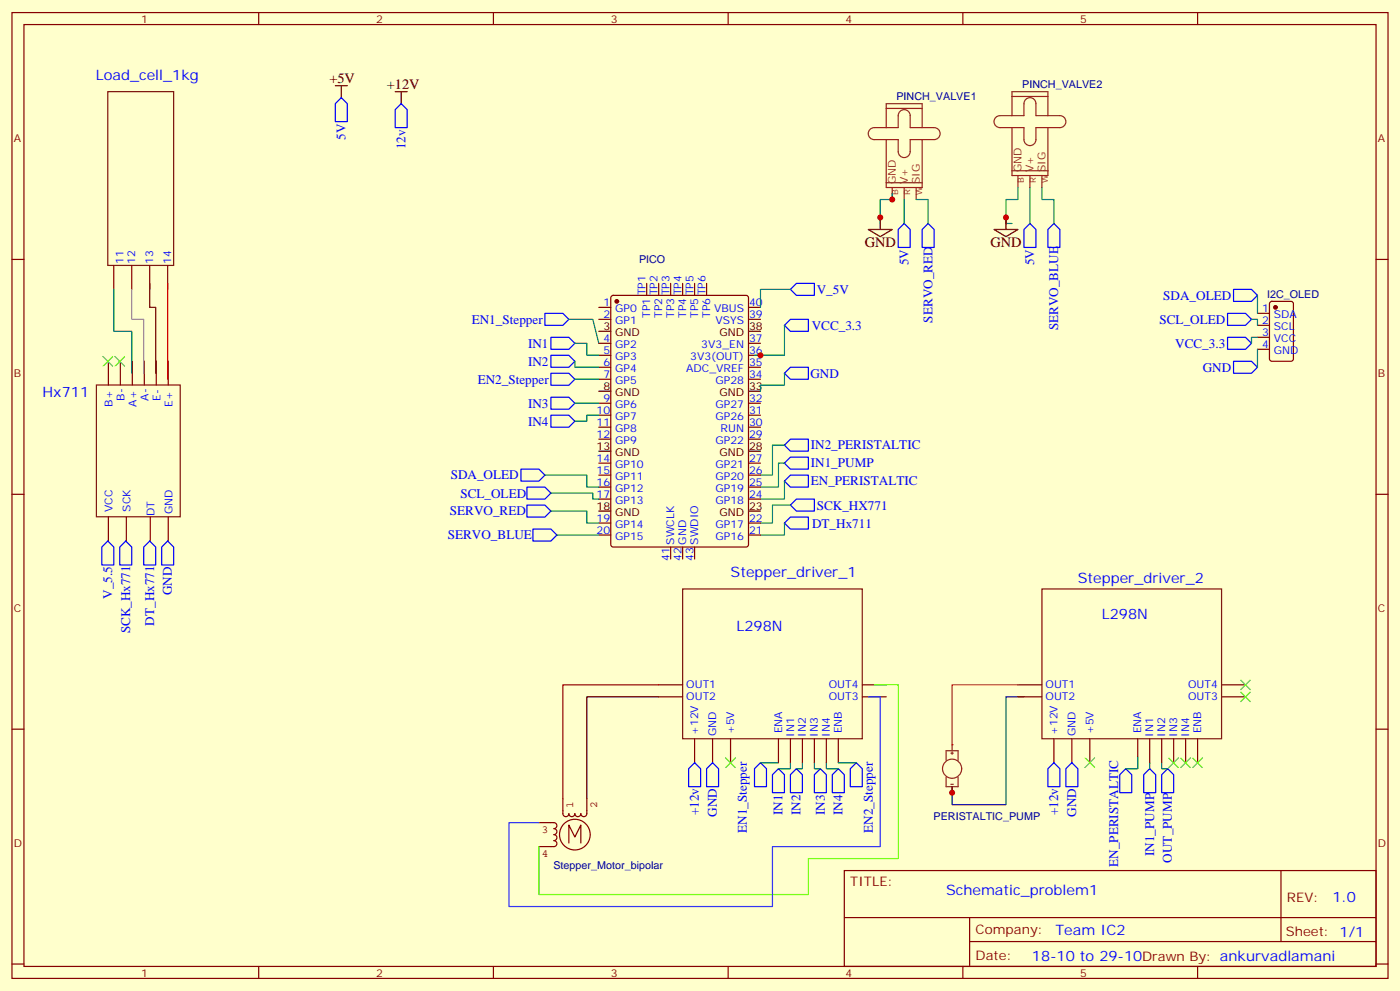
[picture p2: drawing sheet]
<svg xmlns="http://www.w3.org/2000/svg" width="412mm" height="292mm" viewBox="0 0 412 292" stroke-linecap="round" stroke-linejoin="round" font-family="sans-serif">
<path d="M0 0h412.4v291.7h-412.4z" fill="#ffc"/>
<g fill="none" stroke="#870000" stroke-width=".35">
<path d="M3.5 3.7h405.4v284.3h-405.4zM7.1 7.2h398.2v277.3h-398.2zM76.2 3.7v3.5M145.3 3.7v3.5M214.5 3.7v3.5M283.6 3.7v3.5M352.8 3.7v3.5M3.5 76.4h3.6M405.3 76.4h3.6M176.4 90.5h3.5M176.4 94h3.5M180.2 87.2l.4-.2h39.2l.6 .4 .1 72.9-.5 .7h-39.4l-.6-.4-.1-72.9z"/>
<path d="M190.5 83.4v3.6M194 83.4v3.6M197.6 83.4v3.6M201.1 83.4v3.6M204.6 83.4v3.6M208.1 83.4v3.6M220.5 90.5h3.5M220.5 94h3.5M370.4 92.3h3.5M370.4 95.8h3.5M370.4 99.3h3.5M374.2 88.9l.4-.2h5.7l.6 .5 .1 16.5-.5 .6-5.9 .1-.6-.5-.1-16.5z"/>
<path d="M176.4 101.1h3.5M176.4 104.6h3.5M176.4 108.1h3.5M176.4 111.7h3.5M176.4 118.7h3.5M220.5 101.1h3.5M220.5 104.6h3.5M220.5 108.1h3.5M220.5 111.7h3.5M220.5 118.7h3.5M370.4 102.8h3.5M176.4 122.2h3.5"/>
<path d="M176.4 125.8h3.5M176.4 129.3h3.5M176.4 136.3h3.5M176.4 139.9h3.5M220.5 122.2h3.5M220.5 125.8h3.5M220.5 129.3h3.5M220.5 136.3h3.5M220.5 139.9h3.5M3.5 145.5h3.6M176.4 143.4h3.5M176.4 146.9h3.5"/>
<path d="M176.4 154h3.5M176.4 157.5h3.5M220.5 143.4h3.5M220.5 146.9h3.5M220.5 154h3.5M220.5 157.5h3.5M405.3 145.5h3.6M197.6 161v3.6M201.1 161v3.6M204.6 161v3.6M3.5 214.7h3.6M405.3 214.7h3.6"/>
<path d="M248.7 256.3h156.6v28.2h-156.6zM377.3 256.3v20.9M248.7 270.1h156.5M285.6 277.2h119.6M285.6 270.1v14.2M3.5 283.8h3.6M76.2 284.5v3.5M145.3 284.5v3.5M214.5 284.5v3.5M283.6 284.5v3.5M352.8 284.5v3.5M405.3 283.8h3.6"/>
</g>
<g fill="#870000" stroke="#870000" stroke-width=".35">
<circle cx="375.7" cy="90.5" r=".53"/>
<circle cx="181.7" cy="88.7" r=".53"/>
</g>
<path d="M176.4 97.5h3.5M220.5 97.5h3.5M176.4 115.2h3.5M220.5 115.2h3.5M176.4 132.8h3.5M220.5 132.8h3.5M176.4 150.5h3.5M220.5 150.5h3.5" fill="none" stroke="#000" stroke-width=".35"/>
<g fill="none" stroke="#8c2424" stroke-width=".35">
<path d="M256.3 38.1l1.2-.5h7.1v-3.6a1.76 1.76 0 0 1 1.7-1.7 1.76 1.76 0 0 1 1.8 1.7v3.6h7.1a1.76 1.76 0 0 1 1.7 1.7 1.76 1.76 0 0 1-1.7 1.8h-7.1v3.5a1.76 1.76 0 0 1-1.8 1.8 1.76 1.76 0 0 1-1.7-1.8v-3.5h-7.1a1.76 1.76 0 0 1-1.6-1.1 1.76 1.76 0 0 1 .4-1.9zM261.1 37.6v-7.1h10.5v7.1M261.1 31.9h10.5M293.3 34.6l1.3-.6h7v-3.5a1.76 1.76 0 0 1 1.8-1.7 1.76 1.76 0 0 1 1.8 1.7v3.5h7a1.76 1.76 0 0 1 1.8 1.8 1.76 1.76 0 0 1-1.8 1.8h-7v3.5a1.76 1.76 0 0 1-1.8 1.8 1.76 1.76 0 0 1-1.8-1.8v-3.5h-7a1.76 1.76 0 0 1-1.7-1.1 1.76 1.76 0 0 1 .4-1.9zM298.1 34v-7h10.6v7M298.1 37.6v14.1h10.6v-14.1M298.1 28.4h10.6M261.1 41.1v14.1h10.5v-14.1M261.1 53.8h10.5M262.8 55.2v3.5M266.3 55.2v3.5M269.9 55.2v3.5"/>
<path d="M298.1 50.3h10.6M299.9 51.7v3.5M303.4 51.7v3.5M306.9 51.7v3.5M280.5 219.3v1.7M278.7 223.8v-2.8h3.5v2.8M278.7 228.8v2.8h3.5v-2.8M280.1 221.7h.7M280.1 230.9h.7M280.5 221.4v.7M280.5 231.6v1.8"/>
<circle cx="280.5" cy="226.3" r="2.82"/>
</g>
<path d="M165.8 235.1v4.4a.88 .88 0 0 0 .9 .9 .88 .88 0 0 0 .9-.9 .88 .88 0 0 0 .9 .9 .88 .88 0 0 0 .8-.9 .88 .88 0 0 0 .9 .9 .88 .88 0 0 0 .9-.9 .88 .88 0 0 0 .9 .9 .88 .88 0 0 0 .9-.9v-4.4M158.7 242.2h4.5a.88 .88 0 0 1 .8 .9 .88 .88 0 0 1-.8 .8 .88 .88 0 0 1 .8 .9 .88 .88 0 0 1-.8 .9 .88 .88 0 0 1 .8 .9 .88 .88 0 0 1-.8 .9 .88 .88 0 0 1 .8 .9 .88 .88 0 0 1-.8 .8h-4.5M167.6 248.2v-5.3l1.7 3.5 1.8-3.5v5.3M173.8 245.7a4.5 4.5 0 0 0-6.4-4 4.5 4.5 0 0 0-.9 7.6 4.5 4.5 0 0 0 7.2-2.6l.1-.8" fill="none" stroke="#850000" stroke-width=".35"/>
<g fill="#8c2424">
<circle cx="280.5" cy="219.3" r=".18"/>
<circle cx="280.5" cy="233.4" r=".18"/>
</g>
<path d="M31.7 27h19.5v51.1h-19.5zM28.4 113.3h24.7v38.8h-24.7zM201.1 173.4h52.9v44.1h-52.9zM306.9 173.4h52.9v44.1h-52.9z" fill="none" stroke="#7d170d" stroke-width=".35"/>
<g fill="none" stroke="#870000" stroke-width=".35">
<path d="M33.5 78.1v7.1M38.8 78.1v7.1M44.1 78.1v7.1M49.4 78.1v7.1M31.9 106.3v7M35.5 106.3v7M39 106.3v7M42.5 106.3v7M46 106.3v7M49.6 106.3v7M31.9 152.1v7.1M37.2 152.1v7.1"/>
<path d="M44.3 152.1v7.1M49.6 152.1v7.1M194 201.6h7.1M194 205.1h7.1M204.6 217.5v7M209.9 217.5v7M215.2 217.5v7M229.3 217.5v7M232.8 217.5v7M236.4 217.5v7M239.9 217.5v7M243.4 217.5v7"/>
<path d="M246.9 217.5v7M254 201.6h7.1M254 205.1h7.1M299.9 201.6h7M299.9 205.1h7M310.4 217.5v7M315.7 217.5v7M321 217.5v7M335.1 217.5v7M338.7 217.5v7M342.2 217.5v7M345.7 217.5v7"/>
<path d="M349.2 217.5v7M352.8 217.5v7M359.8 201.6h7.1M359.8 205.1h7.1"/>
</g>
<path d="M49.4 83.4v28.3" fill="none" stroke="#f00" stroke-width=".35"/>
<path d="M98.8 25.2h3.5M100.5 25.2v3.6M116.4 27h3.5M118.2 27v3.5M255.8 67.6h7l-3.5 2.1zM259.3 64v3.6M292.8 67.6h7.1l-3.6 2.1zM296.3 64v3.6M44.1 83.4v7.1h1.8v19.4M194 205.1h-21.1v30" fill="none" stroke="#000" stroke-width=".35"/>
<path d="M38.8 85.2v8.8h3.5v15.9" fill="none" stroke="#999" stroke-width=".35"/>
<g fill="none" stroke="#008700" stroke-width=".35">
<path d="M262.8 57v1.7h-3.5v7.1M266.3 58.7v7.1M269.9 58.7h3.5v7.1M299.9 55.2v3.5h-3.6v7.1h1.8M303.4 55.2v10.6M306.9 55.2v3.5h3.5v7.1M33.5 85.2v12.3h5.3v12.4M167.6 94h7l1.8 7.1M231.1 95.8v8.8h-8.9M232.8 85.2h-8.8v5.3M368.7 94h1.7v1.8M370.4 99.3h-1.7v1.8"/>
<path d="M370.4 87v5.3M169.3 101.1h3.6v3.5h3.5M169.3 106.4v1.7h7.1M169.3 118.7h7.1M169.3 111.7h7.1M231.1 109.9v3.5h-7.1v1.8M370.4 102.8v5.3M160.5 139.9h12.4v3.5h3.5M176.4 122.2h-3.5v1.8h-3.6M231.1 136.3h-1.8v7.1h-5.3M231.1 131.1h-3.6v8.8h-3.5M162.3 150.5h10.6v3.5h3.5"/>
<path d="M162.3 145.2h12.3v1.7h1.8M164 157.5h12.4M231.1 154v3.5h-7.1M231.1 141.6v5.3h-7.1M232.8 148.7h-5.3v5.3h-3.5M224 224.5h5.3M232.8 224.5v1.8h-3.5M236.4 224.5v1.8h-1.8M239.9 224.5v1.8h1.8M243.4 224.5v1.8h3.5M246.9 224.5h5.3M335.1 222.8v3.5h-3.5"/>
<path d="M338.7 224.5v1.8M342.2 224.5v1.8h1.8"/>
</g>
<path d="M194 201.6h-28.2v33.5" fill="none" stroke="#c00" stroke-width=".35"/>
<path d="M257.5 201.6h7.1v51.2h-26.5v10.5h-79.4v-14.1" fill="none" stroke="#6f0" stroke-width=".35"/>
<path d="M255.8 205.1h3.5v44.1h-31.8v17.7h-77.6v-24.7h8.8" fill="none" stroke="#06f" stroke-width=".35"/>
<path d="M299.9 201.6h-19.4v17.7" fill="none" stroke="#f30" stroke-width=".35"/>
<path d="M301.6 205.1h-5.3v31.8h-15.8v-5.3" fill="none" stroke="#003" stroke-width=".35"/>
<g fill="none" stroke="#00f" stroke-width=".35">
<path d="M100.5 28.8l1.8 1.7v5.3h-3.5v-5.3zM118.2 30.5l1.7 1.8v5.3h-3.5v-5.3zM266.3 65.8l1.8 1.8v5.2h-3.5v-5.2zM273.4 65.8l1.8 1.8v5.2h-3.6v-5.2zM303.4 65.8l1.8 1.8v5.2h-3.6v-5.2zM310.4 65.8l1.8 1.8v5.2h-3.5v-5.2zM160.5 92.3h5.3l1.8 1.7-1.8 1.8h-5.3zM162.3 99.3h5.3l1.7 1.8-1.7 1.7h-5.3zM231.1 95.8l1.7-1.8h5.3v3.5h-5.3zM232.8 85.2l1.8-1.8h5.3v3.6h-5.3zM361.6 92.3h5.3l1.8 1.7-1.8 1.8h-5.3zM361.6 99.3h5.3l1.8 1.8-1.8 1.7h-5.3z"/>
<path d="M363.4 85.2h5.3l1.7 1.8-1.7 1.7h-5.3zM162.3 104.6h5.3l1.7 1.8-1.7 1.7h-5.3zM162.3 109.9h5.3l1.7 1.8-1.7 1.7h-5.3zM162.3 116.9h5.3l1.7 1.8-1.7 1.8h-5.3zM231.1 109.9l1.7-1.8h5.3v3.6h-5.3zM363.4 106.4h5.3l1.7 1.7-1.7 1.8h-5.3zM153.5 138.1h5.2l1.8 1.8-1.8 1.7h-5.2zM162.3 122.2h5.3l1.7 1.8-1.7 1.8h-5.3zM231.1 136.3l1.7-1.7h5.3v3.5h-5.3zM231.1 131.1l1.7-1.8h5.3v3.5h-5.3zM31.7 159.3l1.8 1.7v5.3h-3.5v-5.3zM37 159.3l1.8 1.7v5.3h-3.5v-5.3z"/>
<path d="M49.4 159.3l1.8 1.7v5.3h-3.6v-5.3zM155.2 143.4h5.3l1.8 1.8-1.8 1.7h-5.3zM155.2 148.7h5.3l1.8 1.8-1.8 1.7h-5.3zM157 155.8h5.3l1.7 1.7-1.7 1.8h-5.3zM231.1 154l1.7-1.8h5.3v3.6h-5.3zM231.1 141.6l1.7-1.7h5.3v3.5h-5.3zM232.8 148.7l1.8-1.8h5.3v3.6h-5.3zM42.3 161l1.8-1.7 1.8 1.7v5.3h-3.6zM204.6 224.5l1.8 1.8v5.3h-3.6v-5.3zM209.9 224.5l1.8 1.8v5.3h-3.6v-5.3zM224 224.5l1.8 1.8v5.3h-3.6v-5.3zM229.3 226.3l1.8 1.8v5.3h-3.6v-5.3z"/>
<path d="M234.6 226.3l1.8 1.8v5.3h-3.6v-5.3zM241.7 226.3l1.7 1.8v5.3h-3.5v-5.3zM246.9 226.3l1.8 1.8v5.3h-3.5v-5.3zM252.2 224.5l1.8 1.8v5.3h-3.5v-5.3zM310.4 224.5l1.8 1.8v5.3h-3.5v-5.3zM314 226.3l1.7-1.8 1.8 1.8v5.3h-3.5zM331.6 226.3l1.8 1.8v5.3h-3.6v-5.3zM338.7 226.3l1.7 1.8v5.3h-3.5v-5.3zM344 226.3l1.7 1.8v5.3h-3.5v-5.3z"/>
</g>
<g fill="none" stroke="#3c3" stroke-width=".35">
<path d="M30.3 105l2.9 2.8M33.2 105l-2.9 2.8M33.9 105l2.8 2.8M36.7 105l-2.8 2.8M365.5 203.7l2.8 2.9M365.5 200.2l2.8 2.8M368.3 203.7l-2.8 2.9M368.3 200.2l-2.8 2.8M213.8 223.1l2.8 2.9M216.6 223.1l-2.8 2.9M319.6 223.1l2.8 2.9M322.4 223.1l-2.8 2.9"/>
<path d="M344.3 223.1l2.8 2.9M347.1 223.1l-2.8 2.9M347.8 223.1l2.9 2.9M350.7 223.1l-2.9 2.9M351.4 223.1l2.8 2.9M354.2 223.1l-2.8 2.9"/>
</g>
<g fill="#c00">
<circle cx="280.5" cy="233.4" r=".88"/>
<circle cx="262.8" cy="58.7" r=".88"/>
<circle cx="259.3" cy="64" r=".88"/>
<circle cx="296.3" cy="64" r=".88"/>
<circle cx="224" cy="104.6" r=".88"/>
</g>
<g font-size="4.2" fill="#00f">
<text x="28.2" y="23.5">Load_cell_1kg</text>
<text x="12.5" y="116.9">Hx711</text>
<text x="215.2" y="169.9">Stepper_driver_1</text>
<text x="317.5" y="171.6">Stepper_driver_2</text>
<text x="217" y="185.7">L298N</text>
<text x="324.6" y="182.2">L298N</text>
<text x="278.7" y="263.3">Schematic_problem1</text>
<text x="392.5" y="265.6">1.0</text>
<text x="310.9" y="275.1">Team IC2</text>
<text x="304" y="282.9">18-10 to 29-10Drawn By: ankurvadlamani</text>
</g>
<g font-size="4.2">
<text x="97" y="24.5">+5V</text>
<text x="113.9" y="26.3">+12V</text>
<text x="254.7" y="72.8">GND</text>
<text x="291.7" y="72.8">GND</text>
</g>
<g font-size="3.9" fill="#00f">
<text x="101.8" y="41.1" transform="rotate(-90 101.8 41.1)">5V</text>
<text x="119.4" y="43.9" transform="rotate(-90 119.4 43.9)">12v</text>
<text x="267.6" y="78.2" transform="rotate(-90 267.6 78.2)">5V</text>
<text x="304.6" y="78.2" transform="rotate(-90 304.6 78.2)">5V</text>
<text x="240.6" y="86.5">V_5V</text>
<text x="342.7" y="88.2">SDA_OLED</text>
<text x="139" y="95.3">EN1_Stepper</text>
<text x="274.7" y="95" transform="rotate(-90 274.7 95)">SERVO_RED</text>
<text x="341.6" y="95.3">SCL_OLED</text>
<text x="239.1" y="97">VCC_3.3</text>
<text x="311.7" y="97.3" transform="rotate(-90 311.7 97.3)">SERVO_BLUE</text>
<text x="155.6" y="102.3">IN1</text>
<text x="155.6" y="107.6">IN2</text>
<text x="346.2" y="102.3">VCC_3.3</text>
<text x="140.7" y="112.9">EN2_Stepper</text>
<text x="238.7" y="111.2">GND</text>
<text x="354.3" y="109.4">GND</text>
<text x="155.6" y="120">IN3</text>
<text x="155.6" y="125.3">IN4</text>
<text x="238.8" y="137.6">IN1_PUMP</text>
<text x="238.8" y="132.3">IN2_PERISTALTIC</text>
<text x="132.8" y="141.1">SDA_OLED</text>
<text x="238.8" y="142.9">EN_PERISTALTIC</text>
<text x="135.6" y="146.6">SCL_OLED</text>
<text x="132.5" y="151.7">SERVO_RED</text>
<text x="239.2" y="155.4">DT_Hx711</text>
<text x="240.6" y="150.1">SCK_HX771</text>
<text x="131.9" y="158.8">SERVO_BLUE</text>
<text x="33" y="176.3" transform="rotate(-90 33 176.3)">V_5.5</text>
<text x="50.7" y="175.2" transform="rotate(-90 50.7 175.2)">GND</text>
<text x="45.4" y="184.2" transform="rotate(-90 45.4 184.2)">DT_Hx771</text>
<text x="38.3" y="186.5" transform="rotate(-90 38.3 186.5)">SCK_Hx771</text>
<text x="230.5" y="239.9" transform="rotate(-90 230.5 239.9)">IN1</text>
<text x="235.8" y="239.9" transform="rotate(-90 235.8 239.9)">IN2</text>
<text x="242.9" y="239.9" transform="rotate(-90 242.9 239.9)">IN3</text>
<text x="248.2" y="239.9" transform="rotate(-90 248.2 239.9)">IN4</text>
<text x="205.9" y="240.1" transform="rotate(-90 205.9 240.1)">+12v</text>
<text x="211.2" y="240.5" transform="rotate(-90 211.2 240.5)">GND</text>
<text x="220" y="245.2" transform="rotate(-90 220 245.2)">EN1_Stepper</text>
<text x="257.1" y="245.2" transform="rotate(-90 257.1 245.2)">EN2_Stepper</text>
<text x="311.7" y="240.1" transform="rotate(-90 311.7 240.1)">+12v</text>
<text x="317" y="240.5" transform="rotate(-90 317 240.5)">GND</text>
<text x="329.4" y="255.2" transform="rotate(-90 329.4 255.2)">EN_PERISTALTIC</text>
<text x="339.9" y="252" transform="rotate(-90 339.9 252)">IN1_PUMP</text>
<text x="345.2" y="253.9" transform="rotate(-90 345.2 253.9)">OUT_PUMP</text>
</g>
<g font-size="3.9" fill="#800">
<text x="250.5" y="260.9">TITLE:</text>
<text x="379.1" y="265.6">REV:</text>
<text x="287.4" y="275.1">Company:</text>
<text x="378.7" y="275.7">Sheet: 1/1</text>
<text x="287.4" y="282.8">Date:</text>
</g>
<g font-size="3.2" fill="#800">
<text x="41.6" y="6.7">1</text>
<text x="110.8" y="6.7">2</text>
<text x="179.9" y="6.7">3</text>
<text x="249.1" y="6.7">4</text>
<text x="318.2" y="6.7">5</text>
<text x="4.1" y="41.8">A</text>
<text x="405.9" y="41.8">A</text>
<text x="4.1" y="110.9">B</text>
<text x="405.9" y="110.9">B</text>
<text x="4.1" y="180.1">C</text>
<text x="405.9" y="180.1">C</text>
<text x="4.1" y="249.2">D</text>
<text x="405.9" y="249.2">D</text>
<text x="41.6" y="287.5">1</text>
<text x="110.8" y="287.5">2</text>
<text x="179.9" y="287.5">3</text>
<text x="249.1" y="287.5">4</text>
<text x="318.2" y="287.5">5</text>
</g>
<g font-size="3.2" fill="#000080">
<text x="264.1" y="29.5">PINCH_VALVE1</text>
<text x="301.1" y="25.9">PINCH_VALVE2</text>
<text x="188.2" y="77.4">PICO</text>
<text x="373.2" y="87.7">I2C_OLED</text>
<text x="275" y="241.5">PERISTALTIC_PUMP</text>
<text x="163" y="255.8">Stepper_Motor_bipolar</text>
</g>
<g font-size="3.2" fill="#8d2323">
<text x="300.9" y="50.6" transform="rotate(-90 300.9 50.6)">GND</text>
<text x="304.4" y="50.6" transform="rotate(-90 304.4 50.6)">V+</text>
<text x="308" y="50.6" transform="rotate(-90 308 50.6)">SIG</text>
<text x="263.9" y="54.2" transform="rotate(-90 263.9 54.2)">GND</text>
<text x="267.4" y="54.2" transform="rotate(-90 267.4 54.2)">V+</text>
<text x="270.9" y="54.2" transform="rotate(-90 270.9 54.2)">SIG</text>
</g>
<g font-size="3.2" fill="#00f">
<text x="36.3" y="77.6" transform="rotate(-90 36.3 77.6)">11</text>
<text x="39.9" y="77.6" transform="rotate(-90 39.9 77.6)">12</text>
<text x="45.2" y="77.6" transform="rotate(-90 45.2 77.6)">13</text>
<text x="50.4" y="77.6" transform="rotate(-90 50.4 77.6)">14</text>
<text x="190.1" y="87" transform="rotate(-90 190.1 87)">TP1</text>
<text x="193.7" y="87" transform="rotate(-90 193.7 87)">TP2</text>
<text x="197.2" y="87" transform="rotate(-90 197.2 87)">TP3</text>
<text x="200.7" y="87" transform="rotate(-90 200.7 87)">TP4</text>
<text x="204.3" y="87" transform="rotate(-90 204.3 87)">TP5</text>
<text x="207.8" y="87" transform="rotate(-90 207.8 87)">TP6</text>
<text x="177.7" y="90.1">1</text>
<text x="177.7" y="93.7">2</text>
<text x="181.2" y="91.9">GP0</text>
<text x="181.2" y="95.4">GP1</text>
<text x="191.6" y="93.6" transform="rotate(-90 191.6 93.6)">TP1</text>
<text x="195.1" y="93.6" transform="rotate(-90 195.1 93.6)">TP2</text>
<text x="198.6" y="93.6" transform="rotate(-90 198.6 93.6)">TP3</text>
<text x="202.1" y="93.6" transform="rotate(-90 202.1 93.6)">TP4</text>
<text x="205.7" y="93.6" transform="rotate(-90 205.7 93.6)">TP5</text>
<text x="209.2" y="93.6" transform="rotate(-90 209.2 93.6)">TP6</text>
<text x="210.3" y="91.9">VBUS</text>
<text x="210.7" y="95.4">VSYS</text>
<text x="220.7" y="93.7">39</text>
<text x="220.7" y="90.1">40</text>
<text x="371.8" y="91.9">1</text>
<text x="371.8" y="95.4">2</text>
<text x="375.2" y="93.7">SDA</text>
<text x="177.7" y="100.7">4</text>
<text x="220.7" y="100.7">37</text>
<text x="371.8" y="99">3</text>
<text x="375.2" y="97.2">SCL</text>
<text x="375.2" y="100.7">VCC</text>
<text x="177.7" y="104.2">5</text>
<text x="177.7" y="107.8">6</text>
<text x="181.2" y="102.5">GP2</text>
<text x="181.2" y="106">GP3</text>
<text x="203.3" y="106">3V3(OUT)</text>
<text x="206.6" y="102.5">3V3_EN</text>
<text x="220.7" y="107.8">35</text>
<text x="220.7" y="104.2">36</text>
<text x="371.8" y="102.5">4</text>
<text x="375.2" y="104.2">GND</text>
<text x="177.7" y="111.3">7</text>
<text x="181.2" y="109.5">GP4</text>
<text x="181.2" y="113.1">GP5</text>
<text x="202.1" y="109.5">ADC_VREF</text>
<text x="210.8" y="113.1">GP28</text>
<text x="220.7" y="111.3">34</text>
<text x="33.2" y="119.8" transform="rotate(-90 33.2 119.8)">B+</text>
<text x="36.7" y="118" transform="rotate(-90 36.7 118)">B-</text>
<text x="40.2" y="119.8" transform="rotate(-90 40.2 119.8)">A+</text>
<text x="43.7" y="118" transform="rotate(-90 43.7 118)">A-</text>
<text x="47.3" y="118" transform="rotate(-90 47.3 118)">E-</text>
<text x="50.8" y="119.8" transform="rotate(-90 50.8 119.8)">E+</text>
<text x="177.7" y="118.4">9</text>
<text x="220.7" y="118.4">32</text>
<text x="175.7" y="121.9">10</text>
<text x="175.7" y="125.4">11</text>
<text x="181.2" y="120.1">GP6</text>
<text x="181.2" y="123.6">GP7</text>
<text x="210.8" y="123.6">GP26</text>
<text x="210.8" y="120.1">GP27</text>
<text x="220.7" y="125.4">30</text>
<text x="220.7" y="121.9">31</text>
<text x="175.7" y="128.9">12</text>
<text x="181.2" y="127.2">GP8</text>
<text x="181.2" y="130.7">GP9</text>
<text x="210.8" y="130.7">GP22</text>
<text x="212.3" y="127.2">RUN</text>
<text x="220.7" y="128.9">29</text>
<text x="175.7" y="136">14</text>
<text x="181.2" y="137.8">GP10</text>
<text x="210.8" y="137.8">GP21</text>
<text x="220.7" y="136">27</text>
<text x="175.7" y="139.5">15</text>
<text x="175.7" y="143.1">16</text>
<text x="181.2" y="141.3">GP11</text>
<text x="210.8" y="141.3">GP20</text>
<text x="220.7" y="143.1">25</text>
<text x="220.7" y="139.5">26</text>
<text x="175.7" y="146.6">17</text>
<text x="181.2" y="144.8">GP12</text>
<text x="181.2" y="148.3">GP13</text>
<text x="210.8" y="148.3">GP18</text>
<text x="210.8" y="144.8">GP19</text>
<text x="220.7" y="146.6">24</text>
<text x="33.2" y="150.7" transform="rotate(-90 33.2 150.7)">VCC</text>
<text x="38.4" y="150.7" transform="rotate(-90 38.4 150.7)">SCK</text>
<text x="45.5" y="152" transform="rotate(-90 45.5 152)">DT</text>
<text x="50.8" y="151.4" transform="rotate(-90 50.8 151.4)">GND</text>
<text x="175.7" y="153.6">19</text>
<text x="181.2" y="155.4">GP14</text>
<text x="210.8" y="155.4">GP17</text>
<text x="220.7" y="153.6">22</text>
<text x="175.7" y="157.2">20</text>
<text x="181.2" y="158.9">GP15</text>
<text x="198.6" y="160.3" transform="rotate(-90 198.6 160.3)">SWCLK</text>
<text x="202.1" y="160.3" transform="rotate(-90 202.1 160.3)">GND</text>
<text x="205.7" y="160.3" transform="rotate(-90 205.7 160.3)">SWDIO</text>
<text x="210.8" y="158.9">GP16</text>
<text x="220.7" y="157.2">21</text>
<text x="197.2" y="165.1" transform="rotate(-90 197.2 165.1)">41</text>
<text x="200.7" y="165.1" transform="rotate(-90 200.7 165.1)">42</text>
<text x="204.3" y="165.1" transform="rotate(-90 204.3 165.1)">43</text>
<text x="202.2" y="202.7">OUT1</text>
<text x="244.1" y="202.7">OUT4</text>
<text x="308" y="202.7">OUT1</text>
<text x="350" y="202.7">OUT4</text>
<text x="202.2" y="206.2">OUT2</text>
<text x="244.1" y="206.2">OUT3</text>
<text x="308" y="206.2">OUT2</text>
<text x="350" y="206.2">OUT3</text>
<text x="230.4" y="215.9" transform="rotate(-90 230.4 215.9)">ENA</text>
<text x="248" y="215.9" transform="rotate(-90 248 215.9)">ENB</text>
<text x="336.2" y="215.9" transform="rotate(-90 336.2 215.9)">ENA</text>
<text x="353.8" y="215.9" transform="rotate(-90 353.8 215.9)">ENB</text>
<text x="205.7" y="216.4" transform="rotate(-90 205.7 216.4)">+12V</text>
<text x="211" y="216.7" transform="rotate(-90 211 216.7)">GND</text>
<text x="216.3" y="216.2" transform="rotate(-90 216.3 216.2)">+5V</text>
<text x="233.9" y="216.9" transform="rotate(-90 233.9 216.9)">IN1</text>
<text x="237.4" y="216.9" transform="rotate(-90 237.4 216.9)">IN2</text>
<text x="240.9" y="216.9" transform="rotate(-90 240.9 216.9)">IN3</text>
<text x="244.5" y="216.9" transform="rotate(-90 244.5 216.9)">IN4</text>
<text x="311.5" y="216.4" transform="rotate(-90 311.5 216.4)">+12V</text>
<text x="316.8" y="216.7" transform="rotate(-90 316.8 216.7)">GND</text>
<text x="322.1" y="216.2" transform="rotate(-90 322.1 216.2)">+5V</text>
<text x="339.7" y="216.9" transform="rotate(-90 339.7 216.9)">IN1</text>
<text x="343.3" y="216.9" transform="rotate(-90 343.3 216.9)">IN2</text>
<text x="346.8" y="216.9" transform="rotate(-90 346.8 216.9)">IN3</text>
<text x="350.3" y="216.9" transform="rotate(-90 350.3 216.9)">IN4</text>
</g>
<g font-size="3.2">
<text x="177.7" y="97.2">3</text>
<text x="181.2" y="99">GND</text>
<text x="211.9" y="99">GND</text>
<text x="220.7" y="97.2">38</text>
<text x="177.7" y="114.8">8</text>
<text x="181.2" y="116.6">GND</text>
<text x="211.9" y="116.6">GND</text>
<text x="220.7" y="114.8">33</text>
<text x="175.7" y="132.5">13</text>
<text x="181.2" y="134.2">GND</text>
<text x="211.9" y="134.2">GND</text>
<text x="220.7" y="132.5">28</text>
<text x="175.7" y="150.1">18</text>
<text x="181.2" y="151.9">GND</text>
<text x="211.9" y="151.9">GND</text>
<text x="220.7" y="150.1">23</text>
</g>
<g font-size="3.2" fill="#840000">
<text x="168.8" y="237.8" transform="rotate(-90 168.8 237.8)">1</text>
<text x="175.9" y="237.8" transform="rotate(-90 175.9 237.8)">2</text>
<text x="159.6" y="245.2">3</text>
<text x="159.6" y="252.2">4</text>
</g>
<g font-size="2.5" fill="#8d2323">
<text x="301.6" y="53.8" transform="rotate(-90 301.6 53.8)">B</text>
<text x="305.2" y="53.8" transform="rotate(-90 305.2 53.8)">R</text>
<text x="308.7" y="53.8" transform="rotate(-90 308.7 53.8)">W</text>
<text x="264.6" y="57.3" transform="rotate(-90 264.6 57.3)">B</text>
<text x="268.1" y="57.3" transform="rotate(-90 268.1 57.3)">R</text>
<text x="271.6" y="57.3" transform="rotate(-90 271.6 57.3)">W</text>
</g>
</svg>
